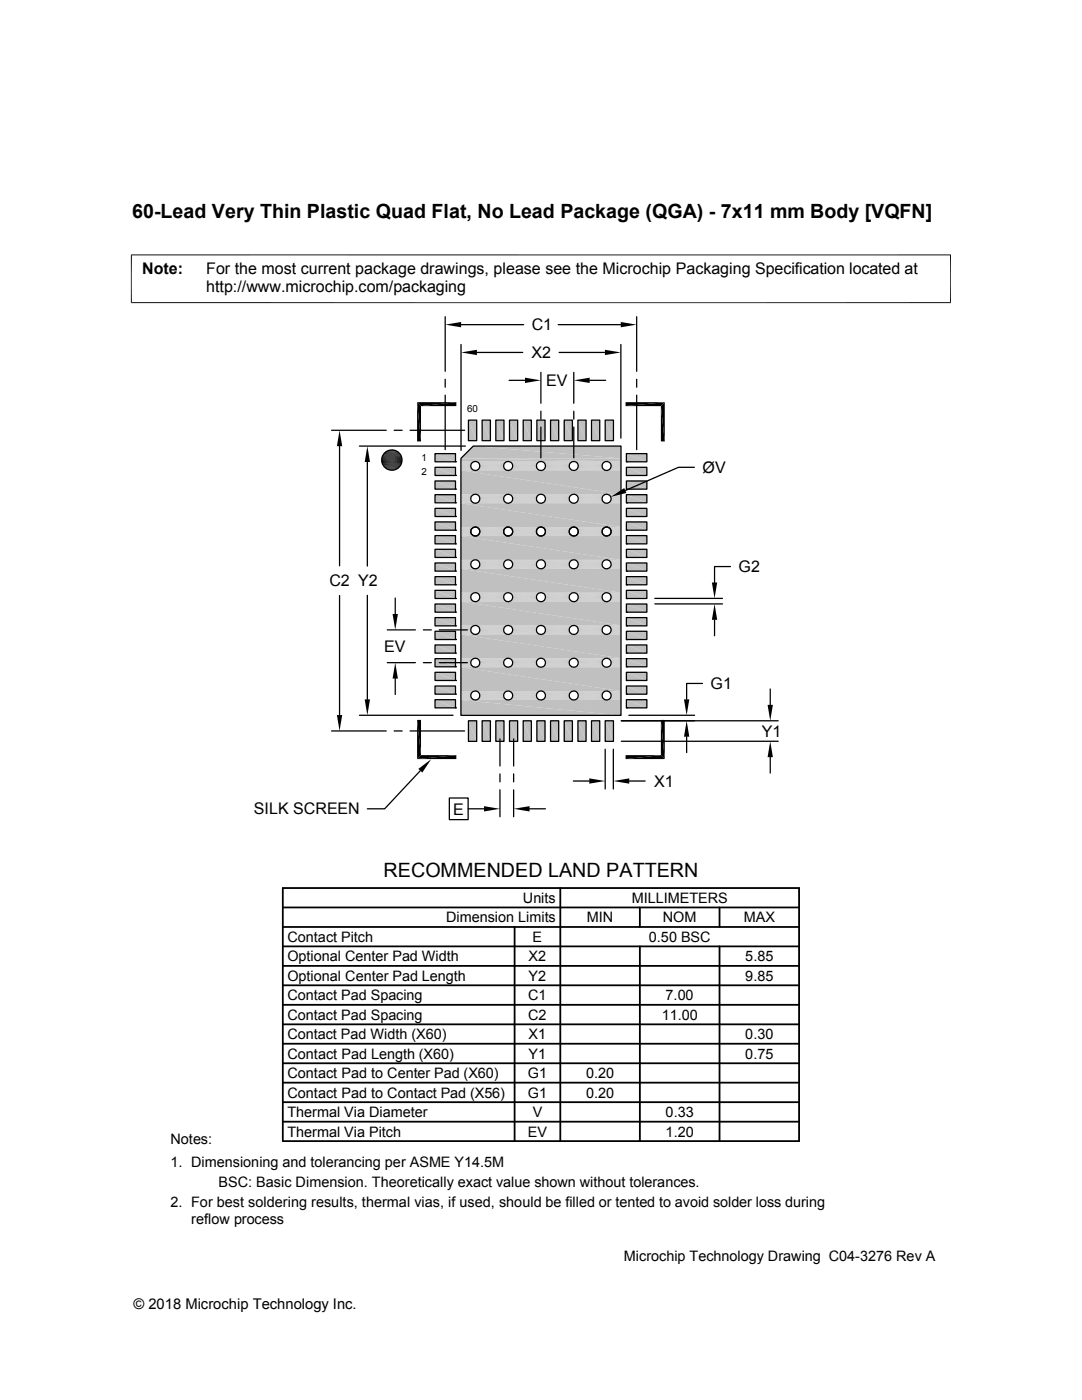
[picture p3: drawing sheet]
<svg xmlns="http://www.w3.org/2000/svg" width="216mm" height="279mm" viewBox="0 0 216 279" stroke-linecap="round" stroke-linejoin="round" font-family="sans-serif">
<g fill="#c0c0c0">
<path d="M94.4 89l29.5 2.5h-31.9z"/>
<path d="M94.4 89h29.5v2.5z"/>
<path d="M92 91.5l31.9 .6h-31.9z"/>
<path d="M92 91.5h31.9v.6z"/>
</g>
<g fill="none" stroke="#c0c0c0" stroke-width=".2">
<path d="M92 92.1h2.8M92 92.1h2.6M92 92.2h2.4M92 92.3h2.3M92 92.4h2.2M92 92.6h2.1M94.9 92.1h6.4M95.1 92.1h6.1M95.2 92.2h5.8M95.4 92.3h5.5M95.5 92.4h5.2M95.6 92.6h5"/>
<path d="M95.7 92.7h4.8M101.5 92.1h6.4M101.6 92.1h6.1M101.8 92.2h5.7M101.9 92.3h5.5M102.1 92.4h5.2M102.2 92.6h5M102.2 92.7h4.9M108 92.1h6.4M108.2 92.1h6M108.3 92.2h5.8M108.5 92.3h5.4"/>
<path d="M108.6 92.4h5.2M108.7 92.6h5M108.8 92.7h4.8M114.6 92.1h6.3M114.7 92.1h6.1M114.9 92.2h5.7M115 92.3h5.5M115.1 92.4h5.3M115.3 92.6h5M115.3 92.7h4.9M121.1 92.1h2.8M121.3 92.1h2.6"/>
<path d="M121.4 92.2h2.5M121.6 92.3h2.3M121.7 92.4h2.2M121.8 92.6h2.1M121.9 92.7h2"/>
</g>
<path d="M92 92.7l2 .1h-2z" fill="#c0c0c0"/>
<path d="M92 92.7h2" fill="none" stroke="#c0c0c0" stroke-width=".2"/>
<g fill="#c0c0c0">
<path d="M121.9 92.8l2 .2h-2z"/>
<path d="M121.9 92.8h2v.2z"/>
</g>
<path d="M95.7 92.9h4.8M102.3 92.9h4.8M108.8 92.9h4.8M115.4 92.9h4.7" fill="none" stroke="#c0c0c0" stroke-width=".2"/>
<g fill="#c0c0c0">
<path d="M92 92.8l1.9 .2h-1.9z"/>
<path d="M92 92.8h2l-.1 .2z"/>
<path d="M121.9 93l2 .2h-2z"/>
<path d="M121.9 93h2v.2z"/>
</g>
<path d="M95.7 93.1h4.8M102.3 93.1h4.8M108.8 93.1h4.8M115.4 93.1h4.7" fill="none" stroke="#c0c0c0" stroke-width=".2"/>
<g fill="#c0c0c0">
<path d="M92 93l2 .2h-2z"/>
<path d="M92 93h1.9l.1 .2z"/>
</g>
<path d="M121.9 93.2h2" fill="none" stroke="#c0c0c0" stroke-width=".2"/>
<path d="M121.9 93.2h2v.1z" fill="#c0c0c0"/>
<g fill="none" stroke="#c0c0c0" stroke-width=".2">
<path d="M92 93.2h2M92 93.4h2.1M92 93.5h2.2M92 93.7h2.3M92 93.7h2.4M92 93.8h2.6M92 93.9h2.8M94.9 93.9h6.4M95.1 93.8h6.1M95.2 93.7h5.8M95.4 93.7h5.5M95.5 93.5h5.2"/>
<path d="M95.6 93.4h5M95.7 93.2h4.8M101.5 93.9h6.4M101.6 93.8h6.1M101.8 93.7h5.7M101.9 93.7h5.5M102.1 93.5h5.2M102.2 93.4h5M102.2 93.2h4.9M108 93.9h6.4M108.2 93.8h6M108.3 93.7h5.8"/>
<path d="M108.5 93.7h5.4M108.6 93.5h5.2M108.7 93.4h5M108.8 93.2h4.8M114.6 93.9h6.3M114.7 93.8h6.1M114.9 93.7h5.7M115 93.7h5.5M115.1 93.5h5.3M115.3 93.4h5M115.3 93.2h4.9M121.1 93.9h2.8"/>
<path d="M121.3 93.8h2.6M121.4 93.7h2.5M121.6 93.7h2.3M121.7 93.5h2.2M121.8 93.4h2.1"/>
</g>
<g fill="#c0c0c0">
<path d="M92 93.9l31.9 4.7h-31.9z"/>
<path d="M92 93.9h31.9v4.7z"/>
</g>
<g fill="none" stroke="#c0c0c0" stroke-width=".2">
<path d="M92 98.8h2.4M92 98.9h2.3M92 99h2.2M92 99.1h2.1M94.8 98.6l-2.8 .1M94.9 98.6h6.4M95.2 98.8h5.8M95.4 98.9h5.5M95.5 99h5.2M95.6 99.1h5M95.7 99.3h4.8M101.5 98.6h6.4"/>
<path d="M101.8 98.8h5.7M101.9 98.9h5.5M102.1 99h5.2M102.2 99.1h5M102.2 99.3h4.9M108 98.6h6.4M108.3 98.8h5.8M108.5 98.9h5.4M108.6 99h5.2M108.7 99.1h5M108.8 99.3h4.8M114.6 98.6h6.3"/>
<path d="M114.9 98.8h5.7M115 98.9h5.5M115.1 99h5.3M115.3 99.1h5M115.3 99.3h4.9M121.1 98.6h2.8M121.4 98.8h2.5M121.6 98.9h2.3M121.7 99h2.2M121.8 99.1h2.1M121.9 99.3h2"/>
</g>
<path d="M92 99.2l2 .2h-2z" fill="#c0c0c0"/>
<path d="M92 99.3h2" fill="none" stroke="#c0c0c0" stroke-width=".2"/>
<g fill="#c0c0c0">
<path d="M121.9 99.4l2 .1h-2z"/>
<path d="M121.9 99.4h2v.1z"/>
</g>
<path d="M95.7 99.5h4.8M102.3 99.5h4.8M108.8 99.5h4.8M115.4 99.5h4.7" fill="none" stroke="#c0c0c0" stroke-width=".2"/>
<g fill="#c0c0c0">
<path d="M92 99.4l1.9 .1h-1.9z"/>
<path d="M92 99.4h2l-.1 .1z"/>
<path d="M121.9 99.5l2 .2h-2z"/>
<path d="M121.9 99.5h2v.2z"/>
</g>
<path d="M95.7 99.6h4.8M102.3 99.6h4.8M108.8 99.6h4.8M115.4 99.6h4.7" fill="none" stroke="#c0c0c0" stroke-width=".2"/>
<g fill="#c0c0c0">
<path d="M92 99.5l2 .2h-2z"/>
<path d="M92 99.5h1.9l.1 .2z"/>
</g>
<path d="M121.9 99.8h2" fill="none" stroke="#c0c0c0" stroke-width=".2"/>
<path d="M121.9 99.7h2v.2z" fill="#c0c0c0"/>
<g fill="none" stroke="#c0c0c0" stroke-width=".2">
<path d="M92 99.8h2M92 99.9h2.1M95.6 99.9h5M95.7 99.8h4.8M102.2 99.9h5M102.2 99.8h4.9M108.7 99.9h5M108.8 99.8h4.8M115.3 99.9h5M115.3 99.8h4.9M121.8 99.9h2.1M92 100.1h2.2"/>
<path d="M92 100.2h2.3M92 100.3h2.4M92 100.4h2.6M92 100.4h2.8M94.9 100.4h6.4M95.1 100.4h6.1M95.2 100.3h5.8M95.4 100.2h5.5M95.5 100.1h5.2M101.5 100.4h6.4M101.6 100.4h6.1M101.8 100.3h5.7"/>
<path d="M101.9 100.2h5.5M102.1 100.1h5.2M108 100.4h6.4M108.2 100.4h6M108.3 100.3h5.8M108.5 100.2h5.4M108.6 100.1h5.2M114.6 100.4h6.3M114.7 100.4h6.1M114.9 100.3h5.7M115 100.2h5.5M115.1 100.1h5.3"/>
<path d="M121.1 100.4h2.8M121.3 100.4h2.6M121.4 100.3h2.5M121.6 100.2h2.3M121.7 100.1h2.2"/>
</g>
<g fill="#c0c0c0">
<path d="M92 100.4l31.9 4.8h-31.9z"/>
<path d="M92 100.4h31.9v4.8z"/>
</g>
<g fill="none" stroke="#c0c0c0" stroke-width=".2">
<path d="M92 105.2h2.8M92 105.3h2.6M92 105.3h2.4M92 105.4h2.3M92 105.5h2.2M92 105.7h2.1M94.9 105.2h6.4M95.1 105.3h6.1M95.2 105.3h5.8M95.4 105.4h5.5M95.5 105.5h5.2M95.6 105.7h5"/>
<path d="M95.7 105.8h4.8M101.5 105.2h6.4M101.6 105.3h6.1M101.8 105.3h5.7M101.9 105.4h5.5M102.1 105.5h5.2M102.2 105.7h5M102.2 105.8h4.9M108 105.2h6.4M108.2 105.3h6M108.3 105.3h5.8M108.5 105.4h5.4"/>
<path d="M108.6 105.5h5.2M108.7 105.7h5M108.8 105.8h4.8M114.6 105.2h6.3M114.7 105.3h6.1M114.9 105.3h5.7M115 105.4h5.5M115.1 105.5h5.3M115.3 105.7h5M115.3 105.8h4.9M121.1 105.2h2.8M121.3 105.3h2.6"/>
<path d="M121.4 105.3h2.5M121.6 105.4h2.3M121.7 105.5h2.2M121.8 105.7h2.1M121.9 105.8h2"/>
</g>
<path d="M92 105.7l2 .2h-2z" fill="#c0c0c0"/>
<path d="M92 105.8h2" fill="none" stroke="#c0c0c0" stroke-width=".2"/>
<g fill="#c0c0c0">
<path d="M121.9 105.9l2 .2h-2z"/>
<path d="M121.9 105.9h2v.2z"/>
</g>
<path d="M95.7 106h4.8M102.3 106h4.8M108.8 106h4.8M115.4 106h4.7" fill="none" stroke="#c0c0c0" stroke-width=".2"/>
<g fill="#c0c0c0">
<path d="M92 105.9l1.9 .2h-1.9z"/>
<path d="M92 105.9h2l-.1 .2z"/>
<path d="M121.9 106.1l2 .1h-2z"/>
<path d="M121.9 106.1h2v.1z"/>
</g>
<path d="M95.7 106.2h4.8M102.3 106.2h4.8M108.8 106.2h4.8M115.4 106.2h4.7" fill="none" stroke="#c0c0c0" stroke-width=".2"/>
<g fill="#c0c0c0">
<path d="M92 106.1l2 .1h-2z"/>
<path d="M92 106.1h1.9l.1 .1z"/>
</g>
<path d="M121.9 106.3h2" fill="none" stroke="#c0c0c0" stroke-width=".2"/>
<path d="M121.9 106.2h2v.2z" fill="#c0c0c0"/>
<g fill="none" stroke="#c0c0c0" stroke-width=".2">
<path d="M92 106.3h2M92 106.5h2.1M92 106.6h2.2M92 106.7h2.3M92 106.8h2.4M92 106.9h2.6M92 107h2.8M94.9 107h6.4M95.1 106.9h6.1M95.2 106.8h5.8M95.4 106.7h5.5M95.5 106.6h5.2"/>
<path d="M95.6 106.5h5M95.7 106.3h4.8M101.5 107h6.4M101.6 106.9h6.1M101.8 106.8h5.7M101.9 106.7h5.5M102.1 106.6h5.2M102.2 106.5h5M102.2 106.3h4.9M108 107h6.4M108.2 106.9h6M108.3 106.8h5.8"/>
<path d="M108.5 106.7h5.4M108.6 106.6h5.2M108.7 106.5h5M108.8 106.3h4.8M114.6 107h6.3M114.7 106.9h6.1M114.9 106.8h5.7M115 106.7h5.5M115.1 106.6h5.3M115.3 106.5h5M115.3 106.3h4.9M121.1 107h2.8"/>
<path d="M121.3 106.9h2.6M121.4 106.8h2.5M121.6 106.7h2.3M121.7 106.6h2.2M121.8 106.5h2.1"/>
</g>
<g fill="#c0c0c0">
<path d="M92 107l31.9 4.7h-31.9z"/>
<path d="M92 107h31.9v4.7z"/>
</g>
<g fill="none" stroke="#c0c0c0" stroke-width=".2">
<path d="M92 111.7h2.8M92 111.8h2.6M92 111.9h2.4M92 112h2.3M92 112.1h2.2M92 112.2h2.1M94.9 111.7h6.4M95.1 111.8h6.1M95.2 111.9h5.8M95.4 112h5.5M95.5 112.1h5.2M95.6 112.2h5"/>
<path d="M95.7 112.4h4.8M101.5 111.7h6.4M101.6 111.8h6.1M101.8 111.9h5.7M101.9 112h5.5M102.1 112.1h5.2M102.2 112.2h5M102.2 112.4h4.9M108 111.7h6.4M108.2 111.8h6M108.3 111.9h5.8M108.5 112h5.4"/>
<path d="M108.6 112.1h5.2M108.7 112.2h5M108.8 112.4h4.8M114.6 111.7h6.3M114.7 111.8h6.1M114.9 111.9h5.7M115 112h5.5M115.1 112.1h5.3M115.3 112.2h5M115.3 112.4h4.9M121.1 111.7h2.8M121.3 111.8h2.6"/>
<path d="M121.4 111.9h2.5M121.6 112h2.3M121.7 112.1h2.2M121.8 112.2h2.1M121.9 112.4h2"/>
</g>
<path d="M92 112.3l2 .2h-2z" fill="#c0c0c0"/>
<path d="M92 112.4h2" fill="none" stroke="#c0c0c0" stroke-width=".2"/>
<g fill="#c0c0c0">
<path d="M121.9 112.5l2 .1h-2z"/>
<path d="M121.9 112.5h2v.1z"/>
</g>
<path d="M95.7 112.5h4.8M102.3 112.5h4.8M108.8 112.5h4.8M115.4 112.5h4.7" fill="none" stroke="#c0c0c0" stroke-width=".2"/>
<g fill="#c0c0c0">
<path d="M92 112.5l1.9 .1h-1.9z"/>
<path d="M92 112.5h2l-.1 .1z"/>
<path d="M121.9 112.6l2 .2h-2z"/>
<path d="M121.9 112.6h2v.2z"/>
</g>
<path d="M95.7 112.7h4.8M102.3 112.7h4.8M108.8 112.7h4.8M115.4 112.7h4.7" fill="none" stroke="#c0c0c0" stroke-width=".2"/>
<g fill="#c0c0c0">
<path d="M92 112.6l2 .2h-2z"/>
<path d="M92 112.6h1.9l.1 .2z"/>
</g>
<path d="M121.9 112.9h2" fill="none" stroke="#c0c0c0" stroke-width=".2"/>
<path d="M121.9 112.8h2v.1z" fill="#c0c0c0"/>
<g fill="none" stroke="#c0c0c0" stroke-width=".2">
<path d="M92 112.9h2M92 113h2.1M92 113.2h2.2M92 113.3h2.3M92 113.4h2.4M92 113.5h2.8M94.9 113.5h6.4M95.2 113.4h5.8M95.4 113.3h5.5M95.5 113.2h5.2M95.6 113h5M95.7 112.9h4.8"/>
<path d="M101.5 113.5h6.4M101.8 113.4h5.7M101.9 113.3h5.5M102.1 113.2h5.2M102.2 113h5M102.2 112.9h4.9M108 113.5h6.4M108.3 113.4h5.8M108.5 113.3h5.4M108.6 113.2h5.2M108.7 113h5M108.8 112.9h4.8"/>
<path d="M114.6 113.5h6.3M114.9 113.4h5.7M115 113.3h5.5M115.1 113.2h5.3M115.3 113h5M115.3 112.9h4.9M121.4 113.4h2.5M121.6 113.3h2.3M121.7 113.2h2.2M121.8 113h2.1M123.9 113.5h-2.8"/>
</g>
<g fill="#c0c0c0">
<path d="M92 113.5l31.9 4.8h-31.9z"/>
<path d="M92 113.5h31.9v4.8z"/>
</g>
<g fill="none" stroke="#c0c0c0" stroke-width=".2">
<path d="M92 118.3h2.8M92 118.3h2.6M92 118.4h2.4M92 118.5h2.3M92 118.6h2.2M92 118.8h2.1M94.9 118.3h6.4M95.1 118.3h6.1M95.2 118.4h5.8M95.4 118.5h5.5M95.5 118.6h5.2M95.6 118.8h5"/>
<path d="M95.7 118.9h4.8M101.5 118.3h6.4M101.6 118.3h6.1M101.8 118.4h5.7M101.9 118.5h5.5M102.1 118.6h5.2M102.2 118.8h5M102.2 118.9h4.9M108 118.3h6.4M108.2 118.3h6M108.3 118.4h5.8M108.5 118.5h5.4"/>
<path d="M108.6 118.6h5.2M108.7 118.8h5M108.8 118.9h4.8M114.6 118.3h6.3M114.7 118.3h6.1M114.9 118.4h5.7M115 118.5h5.5M115.1 118.6h5.3M115.3 118.8h5M115.3 118.9h4.9M121.1 118.3h2.8M121.3 118.3h2.6"/>
<path d="M121.4 118.4h2.5M121.6 118.5h2.3M121.7 118.6h2.2M121.8 118.8h2.1M121.9 118.9h2"/>
</g>
<path d="M92 118.9l2 .1h-2z" fill="#c0c0c0"/>
<path d="M92 118.9h2" fill="none" stroke="#c0c0c0" stroke-width=".2"/>
<g fill="#c0c0c0">
<path d="M121.9 119l2 .2h-2z"/>
<path d="M121.9 119h2v.2z"/>
</g>
<path d="M95.7 119.1h4.8M102.3 119.1h4.8M108.8 119.1h4.8M115.4 119.1h4.7" fill="none" stroke="#c0c0c0" stroke-width=".2"/>
<g fill="#c0c0c0">
<path d="M92 119l1.9 .2h-1.9z"/>
<path d="M92 119h2l-.1 .2z"/>
<path d="M121.9 119.2l2 .1h-2z"/>
<path d="M121.9 119.2h2v.1z"/>
</g>
<path d="M95.7 119.3h4.8M102.3 119.3h4.8M108.8 119.3h4.8M115.4 119.3h4.7" fill="none" stroke="#c0c0c0" stroke-width=".2"/>
<g fill="#c0c0c0">
<path d="M92 119.2l2 .1h-2z"/>
<path d="M92 119.2h1.9l.1 .1z"/>
</g>
<path d="M121.9 119.4h2" fill="none" stroke="#c0c0c0" stroke-width=".2"/>
<path d="M121.9 119.3h2v.2z" fill="#c0c0c0"/>
<g fill="none" stroke="#c0c0c0" stroke-width=".2">
<path d="M92 119.4h2M92 119.6h2.1M92 119.7h2.2M92 119.8h2.3M92 119.9h2.4M95.2 119.9h5.8M95.4 119.8h5.5M95.5 119.7h5.2M95.6 119.6h5M95.7 119.4h4.8M101.8 119.9h5.7M101.9 119.8h5.5"/>
<path d="M102.1 119.7h5.2M102.2 119.6h5M102.2 119.4h4.9M108.3 119.9h5.8M108.5 119.8h5.4M108.6 119.7h5.2M108.7 119.6h5M108.8 119.4h4.8M114.9 119.9h5.7M115 119.8h5.5M115.1 119.7h5.3M115.3 119.6h5"/>
<path d="M115.3 119.4h4.9M121.4 119.9h2.5M121.6 119.8h2.3M121.7 119.7h2.2M121.8 119.6h2.1M92 120h2.8M94.9 120h6.4M101.5 120h6.4M108 120h6.4M114.6 120h6.3M123.9 120h-2.8"/>
</g>
<g fill="#c0c0c0">
<path d="M92 120.1l31.9 4.7h-31.9z"/>
<path d="M92 120.1h31.9v4.7z"/>
</g>
<g fill="none" stroke="#c0c0c0" stroke-width=".2">
<path d="M92 124.8h2.8M92 124.9h2.6M92 124.9h2.4M92 125.1h2.3M92 125.2h2.2M92 125.3h2.1M94.9 124.8h6.4M95.1 124.9h6.1M95.2 124.9h5.8M95.4 125.1h5.5M95.5 125.2h5.2M95.6 125.3h5"/>
<path d="M95.7 125.5h4.8M101.5 124.8h6.4M101.6 124.9h6.1M101.8 124.9h5.7M101.9 125.1h5.5M102.1 125.2h5.2M102.2 125.3h5M102.2 125.5h4.9M108 124.8h6.4M108.2 124.9h6M108.3 124.9h5.8M108.5 125.1h5.4"/>
<path d="M108.6 125.2h5.2M108.7 125.3h5M108.8 125.5h4.8M114.6 124.8h6.3M114.7 124.9h6.1M114.9 124.9h5.7M115 125.1h5.5M115.1 125.2h5.3M115.3 125.3h5M115.3 125.5h4.9M121.1 124.8h2.8M121.3 124.9h2.6"/>
<path d="M121.4 124.9h2.5M121.6 125.1h2.3M121.7 125.2h2.2M121.8 125.3h2.1M121.9 125.5h2"/>
</g>
<path d="M92 125.4l2 .2h-2z" fill="#c0c0c0"/>
<path d="M92 125.5h2" fill="none" stroke="#c0c0c0" stroke-width=".2"/>
<g fill="#c0c0c0">
<path d="M121.9 125.6l2 .1h-2z"/>
<path d="M121.9 125.6h2v.1z"/>
</g>
<path d="M95.7 125.6h4.8M102.3 125.6h4.8M108.8 125.6h4.8M115.4 125.6h4.7" fill="none" stroke="#c0c0c0" stroke-width=".2"/>
<g fill="#c0c0c0">
<path d="M92 125.6l1.9 .1h-1.9z"/>
<path d="M92 125.6h2l-.1 .1z"/>
<path d="M121.9 125.7l2 .2h-2z"/>
<path d="M121.9 125.7h2v.2z"/>
</g>
<path d="M95.7 125.8h4.8M102.3 125.8h4.8M108.8 125.8h4.8M115.4 125.8h4.7" fill="none" stroke="#c0c0c0" stroke-width=".2"/>
<g fill="#c0c0c0">
<path d="M92 125.7l2 .2h-2z"/>
<path d="M92 125.7h1.9l.1 .2z"/>
</g>
<path d="M121.9 126h2" fill="none" stroke="#c0c0c0" stroke-width=".2"/>
<path d="M121.9 125.9h2v.1z" fill="#c0c0c0"/>
<g fill="none" stroke="#c0c0c0" stroke-width=".2">
<path d="M92 126h2M92 126.1h2.1M92 126.3h2.2M92 126.4h2.3M92 126.5h2.4M92 126.5h2.6M92 126.6h2.8M94.9 126.6h6.4M95.1 126.5h6.1M95.2 126.5h5.8M95.4 126.4h5.5M95.5 126.3h5.2"/>
<path d="M95.6 126.1h5M95.7 126h4.8M101.5 126.6h6.4M101.6 126.5h6.1M101.8 126.5h5.7M101.9 126.4h5.5M102.1 126.3h5.2M102.2 126.1h5M102.2 126h4.9M108 126.6h6.4M108.2 126.5h6M108.3 126.5h5.8"/>
<path d="M108.5 126.4h5.4M108.6 126.3h5.2M108.7 126.1h5M108.8 126h4.8M114.6 126.6h6.3M114.7 126.5h6.1M114.9 126.5h5.7M115 126.4h5.5M115.1 126.3h5.3M115.3 126.1h5M115.3 126h4.9M121.1 126.6h2.8"/>
<path d="M121.3 126.5h2.6M121.4 126.5h2.5M121.6 126.4h2.3M121.7 126.3h2.2M121.8 126.1h2.1"/>
</g>
<g fill="#c0c0c0">
<path d="M92 126.6l31.9 4.8h-31.9z"/>
<path d="M92 126.6h31.9v4.8z"/>
</g>
<g fill="none" stroke="#c0c0c0" stroke-width=".2">
<path d="M92 131.4h2.8M92 131.4h2.6M92 131.5h2.4M92 131.6h2.3M92 131.7h2.2M92 131.9h2.1M94.9 131.4h6.4M95.1 131.4h6.1M95.2 131.5h5.8M95.4 131.6h5.5M95.5 131.7h5.2M95.6 131.9h5"/>
<path d="M95.7 132h4.8M101.5 131.4h6.4M101.6 131.4h6.1M101.8 131.5h5.7M101.9 131.6h5.5M102.1 131.7h5.2M102.2 131.9h5M102.2 132h4.9M108 131.4h6.4M108.2 131.4h6M108.3 131.5h5.8M108.5 131.6h5.4"/>
<path d="M108.6 131.7h5.2M108.7 131.9h5M108.8 132h4.8M114.6 131.4h6.3M114.7 131.4h6.1M114.9 131.5h5.7M115 131.6h5.5M115.1 131.7h5.3M115.3 131.9h5M115.3 132h4.9M121.1 131.4h2.8M121.3 131.4h2.6"/>
<path d="M121.4 131.5h2.5M121.6 131.6h2.3M121.7 131.7h2.2M121.8 131.9h2.1M121.9 132h2"/>
</g>
<path d="M92 131.9l2 .2h-2z" fill="#c0c0c0"/>
<path d="M92 132h2" fill="none" stroke="#c0c0c0" stroke-width=".2"/>
<g fill="#c0c0c0">
<path d="M121.9 132.1l2 .2h-2z"/>
<path d="M121.9 132.1h2v.2z"/>
</g>
<path d="M95.7 132.2h4.8M102.3 132.2h4.8M108.8 132.2h4.8M115.4 132.2h4.7" fill="none" stroke="#c0c0c0" stroke-width=".2"/>
<g fill="#c0c0c0">
<path d="M92 132.1l1.9 .2h-1.9z"/>
<path d="M92 132.1h2l-.1 .2z"/>
<path d="M121.9 132.3l2 .1h-2z"/>
<path d="M121.9 132.3h2v.1z"/>
</g>
<path d="M95.7 132.3h4.8M102.3 132.3h4.8M108.8 132.3h4.8M115.4 132.3h4.7" fill="none" stroke="#c0c0c0" stroke-width=".2"/>
<g fill="#c0c0c0">
<path d="M92 132.3l2 .1h-2z"/>
<path d="M92 132.3h1.9l.1 .1z"/>
</g>
<path d="M121.9 132.5h2" fill="none" stroke="#c0c0c0" stroke-width=".2"/>
<path d="M121.9 132.4h2v.2z" fill="#c0c0c0"/>
<g fill="none" stroke="#c0c0c0" stroke-width=".2">
<path d="M92 132.5h2M92 132.7h2.1M92 132.8h2.2M92 132.9h2.3M92 133h2.4M92 133.1h2.6M92 133.1h2.8M94.9 133.1h6.4M95.1 133.1h6.1M95.2 133h5.8M95.4 132.9h5.5M95.5 132.8h5.2"/>
<path d="M95.6 132.7h5M95.7 132.5h4.8M101.5 133.1h6.4M101.6 133.1h6.1M101.8 133h5.7M101.9 132.9h5.5M102.1 132.8h5.2M102.2 132.7h5M102.2 132.5h4.9M108 133.1h6.4M108.2 133.1h6M108.3 133h5.8"/>
<path d="M108.5 132.9h5.4M108.6 132.8h5.2M108.7 132.7h5M108.8 132.5h4.8M114.6 133.1h6.3M114.7 133.1h6.1M114.9 133h5.7M115 132.9h5.5M115.1 132.8h5.3M115.3 132.7h5M115.3 132.5h4.9M121.1 133.1h2.8"/>
<path d="M121.3 133.1h2.6M121.4 133h2.5M121.6 132.9h2.3M121.7 132.8h2.2M121.8 132.7h2.1"/>
</g>
<g fill="#c0c0c0">
<path d="M92 133.2l31.9 4.7h-31.9z"/>
<path d="M92 133.2h31.9v4.7z"/>
</g>
<g fill="none" stroke="#c0c0c0" stroke-width=".2">
<path d="M92 137.9h2.8M92 138h2.6M92 138h2.4M92 138.1h2.3M92 138.3h2.2M92 138.4h2.1M94.9 137.9h6.4M95.1 138h6.1M95.2 138h5.8M95.4 138.1h5.5M95.5 138.3h5.2M95.6 138.4h5"/>
<path d="M95.7 138.6h4.8M101.5 137.9h6.4M101.6 138h6.1M101.8 138h5.7M101.9 138.1h5.5M102.1 138.3h5.2M102.2 138.4h5M102.2 138.6h4.9M108 137.9h6.4M108.2 138h6M108.3 138h5.8M108.5 138.1h5.4"/>
<path d="M108.6 138.3h5.2M108.7 138.4h5M108.8 138.6h4.8M114.6 137.9h6.3M114.7 138h6.1M114.9 138h5.7M115 138.1h5.5M115.1 138.3h5.3M115.3 138.4h5M115.3 138.6h4.9M121.1 137.9h2.8M121.3 138h2.6"/>
<path d="M121.4 138h2.5M121.6 138.1h2.3M121.7 138.3h2.2M121.8 138.4h2.1M121.9 138.6h2"/>
</g>
<path d="M92 138.5l2 .1h-2z" fill="#c0c0c0"/>
<path d="M92 138.6h2" fill="none" stroke="#c0c0c0" stroke-width=".2"/>
<g fill="#c0c0c0">
<path d="M121.9 138.6l2 .2h-2z"/>
<path d="M121.9 138.6h2v.2z"/>
</g>
<path d="M95.7 138.7h4.8M102.3 138.7h4.8M108.8 138.7h4.8M115.4 138.7h4.7" fill="none" stroke="#c0c0c0" stroke-width=".2"/>
<g fill="#c0c0c0">
<path d="M92 138.6l1.9 .2h-1.9z"/>
<path d="M92 138.6h2l-.1 .2z"/>
<path d="M121.9 138.8l2 .2h-2z"/>
<path d="M121.9 138.8h2v.2z"/>
</g>
<path d="M95.7 138.9h4.8M102.3 138.9h4.8M108.8 138.9h4.8M115.4 138.9h4.7" fill="none" stroke="#c0c0c0" stroke-width=".2"/>
<g fill="#c0c0c0">
<path d="M92 138.8l2 .2h-2z"/>
<path d="M92 138.8h1.9l.1 .2z"/>
</g>
<path d="M121.9 139.1h2" fill="none" stroke="#c0c0c0" stroke-width=".2"/>
<path d="M121.9 139h2v.1z" fill="#c0c0c0"/>
<g fill="none" stroke="#c0c0c0" stroke-width=".2">
<path d="M92 139.1h2M92 139.2h2.1M92 139.4h2.2M92 139.5h2.3M92 139.6h2.4M92 139.6h2.6M92 139.7h2.8M94.9 139.7h6.4M95.1 139.6h6.1M95.2 139.6h5.8M95.4 139.5h5.5M95.5 139.4h5.2"/>
<path d="M95.6 139.2h5M95.7 139.1h4.8M101.5 139.7h6.4M101.6 139.6h6.1M101.8 139.6h5.7M101.9 139.5h5.5M102.1 139.4h5.2M102.2 139.2h5M102.2 139.1h4.9M108 139.7h6.4M108.2 139.6h6M108.3 139.6h5.8"/>
<path d="M108.5 139.5h5.4M108.6 139.4h5.2M108.7 139.2h5M108.8 139.1h4.8M114.6 139.7h6.3M114.7 139.6h6.1M114.9 139.6h5.7M115 139.5h5.5M115.1 139.4h5.3M115.3 139.2h5M115.3 139.1h4.9M121.1 139.7h2.8"/>
<path d="M121.3 139.6h2.6M121.4 139.6h2.5M121.6 139.5h2.3M121.7 139.4h2.2M121.8 139.2h2.1"/>
</g>
<g fill="#c0c0c0">
<path d="M92 139.7l31.9 3.1h-31.9z"/>
<path d="M92 139.7h31.9v3.1z"/>
<path d="M120.8 83.8l1.6 4.1h-1.6z"/>
<path d="M120.8 83.8h1.6v4.1z"/>
<path d="M118 83.8l1.7 4.1h-1.7z"/>
<path d="M118 83.8h1.7v4.1z"/>
<path d="M115.3 83.8l1.6 4.1h-1.6z"/>
<path d="M115.3 83.8h1.6v4.1z"/>
<path d="M112.6 83.8l1.6 4.1h-1.6z"/>
<path d="M112.6 83.8h1.6v4.1z"/>
<path d="M109.9 83.8l1.6 4.1h-1.6z"/>
<path d="M109.9 83.8h1.6v4.1z"/>
<path d="M107.1 83.8l1.7 4.1h-1.7z"/>
<path d="M107.1 83.8h1.7v4.1z"/>
<path d="M104.4 83.8l1.6 4.1h-1.6z"/>
<path d="M104.4 83.8h1.6v4.1z"/>
<path d="M101.7 83.8l1.6 4.1h-1.6z"/>
<path d="M101.7 83.8h1.6v4.1z"/>
<path d="M98.9 83.8l1.7 4.1h-1.7z"/>
<path d="M98.9 83.8h1.7v4.1z"/>
<path d="M96.2 83.8l1.7 4.1h-1.7z"/>
<path d="M96.2 83.8h1.7v4.1z"/>
<path d="M93.5 83.8l1.6 4.1h-1.6z"/>
<path d="M93.5 83.8h1.6v4.1z"/>
<path d="M125 90.5l4.1 1.7h-4.1z"/>
<path d="M125 90.5h4.1v1.7z"/>
<path d="M86.8 90.5l4.1 1.7h-4.1z"/>
<path d="M86.8 90.5h4.1v1.7z"/>
<path d="M125 93.3l4.1 1.6h-4.1z"/>
<path d="M125 93.3h4.1v1.6z"/>
<path d="M86.8 93.3l4.1 1.6h-4.1z"/>
<path d="M86.8 93.3h4.1v1.6z"/>
<path d="M125 96l4.1 1.6h-4.1z"/>
<path d="M125 96h4.1v1.6z"/>
<path d="M86.8 96l4.1 1.6h-4.1z"/>
<path d="M86.8 96h4.1v1.6z"/>
<path d="M125 98.7l4.1 1.7h-4.1z"/>
<path d="M125 98.7h4.1v1.7z"/>
<path d="M86.8 98.7l4.1 1.7h-4.1z"/>
<path d="M86.8 98.7h4.1v1.7z"/>
<path d="M125 101.5l4.1 1.6h-4.1z"/>
<path d="M125 101.5h4.1v1.6z"/>
<path d="M86.8 101.5l4.1 1.6h-4.1z"/>
<path d="M86.8 101.5h4.1v1.6z"/>
<path d="M125 104.2l4.1 1.6h-4.1z"/>
<path d="M125 104.2h4.1v1.6z"/>
<path d="M86.8 104.2l4.1 1.6h-4.1z"/>
<path d="M86.8 104.2h4.1v1.6z"/>
<path d="M125 106.9l4.1 1.6h-4.1z"/>
<path d="M125 106.9h4.1v1.6z"/>
<path d="M86.8 106.9l4.1 1.6h-4.1z"/>
<path d="M86.8 106.9h4.1v1.6z"/>
<path d="M125 109.6l4.1 1.7h-4.1z"/>
<path d="M125 109.6h4.1v1.7z"/>
<path d="M86.8 109.6l4.1 1.7h-4.1z"/>
<path d="M86.8 109.6h4.1v1.7z"/>
<path d="M125 112.4l4.1 1.6h-4.1z"/>
<path d="M125 112.4h4.1v1.6z"/>
<path d="M86.8 112.4l4.1 1.6h-4.1z"/>
<path d="M86.8 112.4h4.1v1.6z"/>
<path d="M125 115.1l4.1 1.6h-4.1z"/>
<path d="M125 115.1h4.1v1.6z"/>
<path d="M86.8 115.1l4.1 1.6h-4.1z"/>
<path d="M86.8 115.1h4.1v1.6z"/>
<path d="M125 117.8l4.1 1.6h-4.1z"/>
<path d="M125 117.8h4.1v1.6z"/>
<path d="M86.8 117.8l4.1 1.6h-4.1z"/>
<path d="M86.8 117.8h4.1v1.6z"/>
<path d="M125 120.5l4.1 1.7h-4.1z"/>
<path d="M125 120.5h4.1v1.7z"/>
<path d="M86.8 120.5l4.1 1.7h-4.1z"/>
<path d="M86.8 120.5h4.1v1.7z"/>
<path d="M125 123.3l4.1 1.6h-4.1z"/>
<path d="M125 123.3h4.1v1.6z"/>
<path d="M86.8 123.3l4.1 1.6h-4.1z"/>
<path d="M86.8 123.3h4.1v1.6z"/>
<path d="M125 126l4.1 1.6h-4.1z"/>
<path d="M125 126h4.1v1.6z"/>
<path d="M86.8 126l4.1 1.6h-4.1z"/>
<path d="M86.8 126h4.1v1.6z"/>
<path d="M125 128.7l4.1 1.6h-4.1z"/>
<path d="M125 128.7h4.1v1.6z"/>
<path d="M86.8 128.7l4.1 1.6h-4.1z"/>
<path d="M86.8 128.7h4.1v1.6z"/>
<path d="M125 131.4l4.1 1.7h-4.1z"/>
<path d="M125 131.4h4.1v1.7z"/>
<path d="M86.8 131.4l4.1 1.7h-4.1z"/>
<path d="M86.8 131.4h4.1v1.7z"/>
<path d="M125 134.2l4.1 1.6h-4.1z"/>
<path d="M125 134.2h4.1v1.6z"/>
<path d="M86.8 134.2l4.1 1.6h-4.1z"/>
<path d="M86.8 134.2h4.1v1.6z"/>
<path d="M125 136.9l4.1 1.6h-4.1z"/>
<path d="M125 136.9h4.1v1.6z"/>
<path d="M86.8 136.9l4.1 1.6h-4.1z"/>
<path d="M86.8 136.9h4.1v1.6z"/>
<path d="M125 139.6l4.1 1.7h-4.1z"/>
<path d="M125 139.6h4.1v1.7z"/>
<path d="M86.8 139.6l4.1 1.7h-4.1z"/>
<path d="M86.8 139.6h4.1v1.7z"/>
<path d="M120.8 143.8l1.6 4.2h-1.6z"/>
<path d="M120.8 143.8h1.6v4.2z"/>
<path d="M118 143.8l1.7 4.2h-1.7z"/>
<path d="M118 143.8h1.7v4.2z"/>
<path d="M115.3 143.8l1.6 4.2h-1.6z"/>
<path d="M115.3 143.8h1.6v4.2z"/>
<path d="M112.6 143.8l1.6 4.2h-1.6z"/>
<path d="M112.6 143.8h1.6v4.2z"/>
<path d="M109.9 143.8l1.6 4.2h-1.6z"/>
<path d="M109.9 143.8h1.6v4.2z"/>
<path d="M107.1 143.8l1.7 4.2h-1.7z"/>
<path d="M107.1 143.8h1.7v4.2z"/>
<path d="M104.4 143.8l1.6 4.2h-1.6z"/>
<path d="M104.4 143.8h1.6v4.2z"/>
<path d="M101.7 143.8l1.6 4.2h-1.6z"/>
<path d="M101.7 143.8h1.6v4.2z"/>
<path d="M98.9 143.8l1.7 4.2h-1.7z"/>
<path d="M98.9 143.8h1.7v4.2z"/>
<path d="M96.2 143.8l1.7 4.2h-1.7z"/>
<path d="M96.2 143.8h1.7v4.2z"/>
<path d="M93.5 143.8l1.6 4.2h-1.6z"/>
<path d="M93.5 143.8h1.6v4.2z"/>
</g>
<g fill="none" stroke="#000" stroke-width=".25">
<path d="M88.8 63.2v10.9M88.8 75.7v1.6M88.8 78.9v10.8M92 68.7v21.2M92 64.8h12.5M95.2 70.3h9.1M101.6 75.9h3.2M107.9 74.3v6.2M111.4 64.8h12.5M111.6 70.3h9.1M114.5 74.3v6.2M117.7 75.9h3.1"/>
<path d="M123.9 68.7v18.7M127 63.2v10.9M127 75.7v1.6M127 78.9v10.8M66.2 85.9h10.9M67.8 89v23.9M71.7 89h21.2M73.3 92.2v20.8M78.7 85.9h1.5M81.8 85.9h10.9M86.8 98.7h4.1v1.7h-4.1zM86.8 96h4.1v1.6h-4.1z"/>
<path d="M86.8 93.3h4.1v1.6h-4.1zM86.8 90.5h4.1v1.7h-4.1zM90.9 97.6h.1M90.9 94.9h.1M90.9 92.2h.1M92 91.5l2.4-2.5h29.5v53.8h-31.9zM93.5 83.8h1.6v4.1h-1.6zM96.2 83.8h1.7v4.1h-1.7zM98.9 83.8h1.7v4.1h-1.7zM101.7 83.8h1.6v4.1h-1.6zM104.4 83.8h1.6v4.1h-1.6zM107.1 83.8h1.7v4.1h-1.7z"/>
<path d="M107.9 82.1v1.6M107.9 85.2v6.2M109.9 83.8h1.6v4.1h-1.6zM112.6 83.8h1.6v4.1h-1.6zM114.5 82.1v1.6M114.5 85.2v6.2M115.3 83.8h1.6v4.1h-1.6zM118 83.8h1.7v4.1h-1.7zM120.8 83.8h1.6v4.1h-1.6zM125 98.7h4.1v1.7h-4.1zM125 96h4.1v1.6h-4.1zM125 97.6h.1"/>
<path d="M125 93.3h4.1v1.6h-4.1zM125 94.9h.1M125 90.5h4.1v1.7h-4.1zM125 92.2h.1M138.6 93.3h-3.2l-10.6 4.6M67.8 118.9v23.8M73.3 118.8v20.8M78.9 119.4v3.1M86.8 117.8h4.1v1.6h-4.1zM86.8 115.1h4.1v1.6h-4.1zM86.8 112.4h4.1v1.6h-4.1zM86.8 109.6h4.1v1.7h-4.1z"/>
<path d="M86.8 106.9h4.1v1.6h-4.1zM86.8 104.2h4.1v1.6h-4.1zM86.8 101.5h4.1v1.6h-4.1zM90.9 119.4h.1M90.9 116.7h.1M90.9 114h.1M90.9 111.3h.1M90.9 108.5h.1M90.9 105.8h.1M90.9 103.1h.1M90.9 100.4h.1M125 117.8h4.1v1.6h-4.1z"/>
<path d="M125 119.4h.1M125 115.1h4.1v1.6h-4.1zM125 116.7h.1M125 112.4h4.1v1.6h-4.1zM125 114h.1M125 109.6h4.1v1.7h-4.1zM125 111.3h.1M125 106.9h4.1v1.6h-4.1zM125 108.5h.1M125 104.2h4.1v1.6h-4.1zM125 105.8h.1M125 101.5h4.1v1.6h-4.1z"/>
<path d="M125 103.1h.1M125 100.4h.1M130.7 119.4h13.5M145.8 113.1h-3.2v3.1M77.3 125.7h5.6M77.3 132.2h5.6M78.9 135.4v3.2M84.5 125.7h1.6M84.5 132.2h1.6M86.8 139.6h4.1v1.7h-4.1zM86.8 136.9h4.1v1.6h-4.1zM86.8 134.2h4.1v1.6h-4.1z"/>
<path d="M86.8 131.4h4.1v1.7h-4.1zM86.8 128.7h4.1v1.6h-4.1zM86.8 126h4.1v1.6h-4.1zM86.8 123.3h4.1v1.6h-4.1zM86.8 120.5h4.1v1.7h-4.1zM87.7 125.7h5.6M87.7 132.2h5.6M90.9 138.5h.1M90.9 135.8h.1M90.9 133.1h.1M90.9 130.3h.1M90.9 127.6h.1"/>
<path d="M90.9 124.9h.1M90.9 122.2h.1M125 139.6h4.1v1.7h-4.1zM125 136.9h4.1v1.6h-4.1zM125 138.5h.1M125 134.2h4.1v1.6h-4.1zM125 135.8h.1M125 131.4h4.1v1.7h-4.1zM125 133.1h.1M125 128.7h4.1v1.6h-4.1zM125 130.3h.1M125 126h4.1v1.6h-4.1z"/>
<path d="M125 127.6h.1M125 123.3h4.1v1.6h-4.1zM125 124.9h.1M125 120.5h4.1v1.7h-4.1zM125 122.2h.1M130.7 120.5h13.5M140.2 136.4h-3.2v3.2M142.6 123.7v3.2M153.7 137.5v3.2M66.2 145.9h10.9M71.7 142.7h18.7M78.7 145.9h1.5"/>
<path d="M81.8 145.9h10.9M83.9 153.8l-7.1 7.6h-3.5M89.7 159.3h3.7v4.3h-3.7zM90.9 141.3h.1M93.5 143.8h1.6v4.2h-1.6zM96.2 143.8h1.7v4.2h-1.7zM98.9 143.8h1.7v4.2h-1.7zM99.8 147.5v5.4M99.8 154.5v1.5M99.8 157.6v5.4M101.7 143.8h1.6v4.2h-1.6zM102.5 147.5v5.4"/>
<path d="M102.5 154.5v1.5M102.5 157.6v5.4M104.4 143.8h1.6v4.2h-1.6zM107.1 143.8h1.7v4.2h-1.7zM109.9 143.8h1.6v4.2h-1.6zM112.6 143.8h1.6v4.2h-1.6zM114.4 155.9h3.2M115.3 143.8h1.6v4.2h-1.6zM118 143.8h1.7v4.2h-1.7zM120.8 143.8h1.6v4.2h-1.6zM120.8 149.5v8M122.4 149.5v8"/>
<path d="M124 147.9h31.3M124 143.8h31.3M125 141.3h.1M125.5 142.7h13.1M125.6 155.9h3.1M137 147v3.2M153.7 151.1v3.2M93.4 161.4h3.2M105.7 161.4h3.1"/>
<circle cx="78.2" cy="91.8" r="2.03"/>
<circle cx="94.8" cy="93" r=".9"/>
<circle cx="94.8" cy="99.5" r=".9"/>
<circle cx="101.4" cy="99.5" r=".9"/>
<circle cx="101.4" cy="93" r=".9"/>
<circle cx="107.9" cy="93" r=".9"/>
<circle cx="107.9" cy="99.5" r=".9"/>
<circle cx="114.5" cy="93" r=".9"/>
<circle cx="114.5" cy="99.5" r=".9"/>
<circle cx="121" cy="99.5" r=".9"/>
<circle cx="121" cy="93" r=".9"/>
<circle cx="94.8" cy="112.6" r=".9"/>
<circle cx="94.8" cy="106.1" r=".9"/>
<circle cx="94.8" cy="119.2" r=".9"/>
<circle cx="101.4" cy="112.6" r=".9"/>
<circle cx="101.4" cy="106.1" r=".9"/>
<circle cx="101.4" cy="119.2" r=".9"/>
<circle cx="107.9" cy="112.6" r=".9"/>
<circle cx="107.9" cy="106.1" r=".9"/>
<circle cx="107.9" cy="119.2" r=".9"/>
<circle cx="114.5" cy="112.6" r=".9"/>
<circle cx="114.5" cy="106.1" r=".9"/>
<circle cx="114.5" cy="119.2" r=".9"/>
<circle cx="121" cy="112.6" r=".9"/>
<circle cx="121" cy="106.1" r=".9"/>
<circle cx="121" cy="119.2" r=".9"/>
<circle cx="94.8" cy="138.8" r=".9"/>
<circle cx="94.8" cy="132.3" r=".9"/>
<circle cx="94.8" cy="125.7" r=".9"/>
<circle cx="101.4" cy="138.8" r=".9"/>
<circle cx="101.4" cy="132.3" r=".9"/>
<circle cx="101.4" cy="125.7" r=".9"/>
<circle cx="107.9" cy="138.8" r=".9"/>
<circle cx="107.9" cy="132.3" r=".9"/>
<circle cx="107.9" cy="125.7" r=".9"/>
<circle cx="114.5" cy="138.8" r=".9"/>
<circle cx="114.5" cy="132.3" r=".9"/>
<circle cx="114.5" cy="125.7" r=".9"/>
<circle cx="121" cy="138.8" r=".9"/>
<circle cx="121" cy="132.3" r=".9"/>
<circle cx="121" cy="125.7" r=".9"/>
</g>
<g fill="none" stroke="#000" stroke-width=".36">
<path d="M56.4 177.2h103v50.5h-103zM111.8 177.2v50.5M56.4 181.1h103M56.4 185h103M56.4 192.8h103M56.4 188.9h103M56.4 196.6h103M102.7 185v42.7M127.7 181.1v3.9M127.7 188.9v38.8M143.6 181.1v3.9M143.6 188.9v38.8"/>
<path d="M56.4 204.4h103M56.4 208.3h103M56.4 216.1h103M56.4 212.2h103M56.4 200.5h103M56.4 220h103M56.4 223.9h103"/>
</g>
<g fill="#000">
<path d="M88.8 64.8l3.2-.5v1zM92 70.3l3.2-.5v1.1zM104.8 75.4l3.1 .5-3.1 .5zM114.5 75.9l3.2-.5v1zM120.7 69.8l3.2 .5-3.2 .6zM123.9 64.3l3.1 .5-3.1 .5zM67.8 85.9l.5 3.1h-1.1zM73.3 89l.5 3.2h-1zM77.2 93.6l1.8 .1zM77.4 90l1.8 .1zM77.4 93.7h1.4zM77.4 93.7h1.6z"/>
<path d="M77.4 90h1.6zM77.5 89.9l1.5 .1zM77.5 93.7l1.2 .1zM77.5 93.7h1.3zM77.5 89.9h1.3zM77.8 89.8l1 .1zM77.8 93.8h.6zM77.8 93.8h.9zM77.8 89.8h.9zM77.9 89.8h.8zM77.9 93.8h.5zM77.9 89.8h.5z"/>
<path d="M83.2 80.3l.8 7.8h-.8zM83.2 80.3h7.9l-7.1 .7zM83.2 80.3l.8 .7v7.1zM84 81l7.1-.7v.7zM121.9 99.2l2.7-1.8 .4 1zM124.8 80.3h7.9l-7.9 .7zM124.8 81l7.9-.7-.8 .7zM131.9 81l.8 7.1h-.8zM131.9 81l.8-.7v7.8zM142 116.2h1.1l-.5 3.2zM72.8 139.6h1l-.5 3.1zM78.3 122.5h1.1l-.5 3.2z"/>
<path d="M78.9 132.2l.5 3.2h-1.1zM136.5 139.6h1l-.5 3.1zM142.6 120.5l.5 3.2h-1.1zM67.2 142.7h1.1l-.5 3.2zM83.2 143.7l.8 7-.8 .8zM83.5 153.5l2.5-2-1.7 2.7zM83.2 143.7h.8v7zM83.2 151.5l7.9-.8v.8zM83.2 151.5l.8-.8h7.1zM117.6 155.3l3.2 .6-3.2 .5zM122.4 155.9l3.2-.6v1.1zM131.9 143.7l.8 7.8-.8-.8z"/>
<path d="M124.8 150.7h7.1l-7.1 .8zM131.9 143.7h.8v7.8zM124.8 151.5l7.1-.8 .8 .8zM137 143.8l.5 3.2h-1zM153.7 147.9l.5 3.2h-1zM153.2 140.7h1l-.5 3.1zM96.6 160.9l3.2 .5-3.2 .5zM102.5 161.4l3.2-.5v1z"/>
</g>
<g fill="none" stroke="#000" stroke-width=".2">
<path d="M26.1 50.9h163.7M26.2 50.8v9.7M189.7 50.8v9.7M26.1 60.4h163.7M76.2 91.5h4M76.2 91.7h4M76.2 91.9h4M76.2 92.1h4M76.2 91.3h4M76.2 92.3h4M76.2 92.5h3.9M76.2 91.2h3.9"/>
<path d="M76.3 91h3.8M76.3 92.7h3.8M76.4 92.8h3.6M76.4 90.8h3.6M76.5 93h3.4M76.5 90.6h3.4M76.6 93.1h3.2M76.6 90.5h3.2M76.7 93.3h3M76.7 90.3h3M76.9 90.2h2.6M76.9 93.4h2.6"/>
<path d="M77 90.1h2.4M77 93.5h2.4M77.2 93.6h2M77.2 90h2"/>
</g>
<g font-size="3.9">
<text x="26.4" y="43.5">60-Lead Very Thin Plastic Quad Flat, No Lead Package (QGA) - 7x11 mm Body [VQFN]</text>
<text x="76.5" y="175">RECOMMENDED LAND PATTERN</text>
</g>
<g font-size="3.2">
<text x="28.4" y="54.6">Note:</text>
<text x="41.1" y="58.3">http://www.microchip.com/packaging</text>
<text x="41.1" y="54.6">For the most current package drawings, please see the Microchip Packaging Specification located at</text>
<text x="106.1" y="65.9">C1</text>
<text x="106.1" y="71.5">X2</text>
<text x="109" y="77">EV</text>
<text x="140.2" y="94.4">ØV</text>
<text x="65.7" y="117">C2 Y2</text>
<text x="147.4" y="114.2">G2</text>
<text x="76.6" y="130.1">EV</text>
<text x="141.8" y="137.5">G1</text>
<text x="152" y="147">Y1</text>
<text x="130.5" y="157">X1</text>
<text x="50.7" y="162.5">SILK SCREEN</text>
<text x="90.4" y="162.6">E</text>
</g>
<g font-size="2.9">
<text x="89" y="184.1">Dimension Limits</text>
<text x="104.3" y="180.2">Units</text>
<text x="117.1" y="184.1">MIN</text>
<text x="126" y="180.2">MILLIMETERS</text>
<text x="132.3" y="184.1">NOM</text>
<text x="148.4" y="184.1">MAX</text>
<text x="57.3" y="191.9">Optional Center Pad Width</text>
<text x="57.3" y="188">Contact Pitch</text>
<text x="105.5" y="191.9">X2</text>
<text x="106.3" y="188">E</text>
<text x="129.5" y="188">0.50 BSC</text>
<text x="148.7" y="191.9">5.85</text>
<text x="57.3" y="195.7">Optional Center Pad Length</text>
<text x="105.5" y="195.7">Y2</text>
<text x="148.7" y="195.7">9.85</text>
<text x="57.3" y="203.5">Contact Pad Spacing</text>
<text x="57.3" y="199.6">Contact Pad Spacing</text>
<text x="105.4" y="203.5">C2</text>
<text x="105.4" y="199.6">C1</text>
<text x="132" y="203.5">11.00</text>
<text x="132.8" y="199.6">7.00</text>
<text x="57.3" y="207.4">Contact Pad Width (X60)</text>
<text x="105.5" y="207.4">X1</text>
<text x="148.7" y="207.4">0.30</text>
<text x="57.3" y="215.2">Contact Pad to Center Pad (X60)</text>
<text x="57.3" y="211.3">Contact Pad Length (X60)</text>
<text x="105.3" y="215.2">G1</text>
<text x="105.5" y="211.3">Y1</text>
<text x="116.9" y="215.2">0.20</text>
<text x="148.7" y="211.3">0.75</text>
<text x="57.3" y="219.1">Contact Pad to Contact Pad (X56)</text>
<text x="105.3" y="219.1">G1</text>
<text x="116.9" y="219.1">0.20</text>
<text x="57.3" y="222.9">Thermal Via Diameter</text>
<text x="57.3" y="226.8">Thermal Via Pitch</text>
<text x="105.3" y="226.8">EV</text>
<text x="106.3" y="222.9">V</text>
<text x="132.8" y="222.9">0.33</text>
<text x="132.8" y="226.8">1.20</text>
<text x="34" y="228.3">Notes:</text>
<text x="34" y="232.9">1. Dimensioning and tolerancing per ASME Y14.5M</text>
<text x="43.6" y="236.9">BSC: Basic Dimension. Theoretically exact value shown without tolerances.</text>
<text x="34" y="241">2. For best soldering results, thermal vias, if used, should be filled or tented to avoid solder loss during</text>
<text x="38.1" y="244.3">reflow process</text>
<text x="124.5" y="251.7">Microchip Technology Drawing C04-3276 Rev A</text>
<text x="26.6" y="261.3">© 2018 Microchip Technology Inc.</text>
</g>
<g font-size="1.9">
<text x="93.2" y="82.3">60</text>
<text x="84.1" y="92">1</text>
<text x="84.1" y="94.8">2</text>
</g>
</svg>
